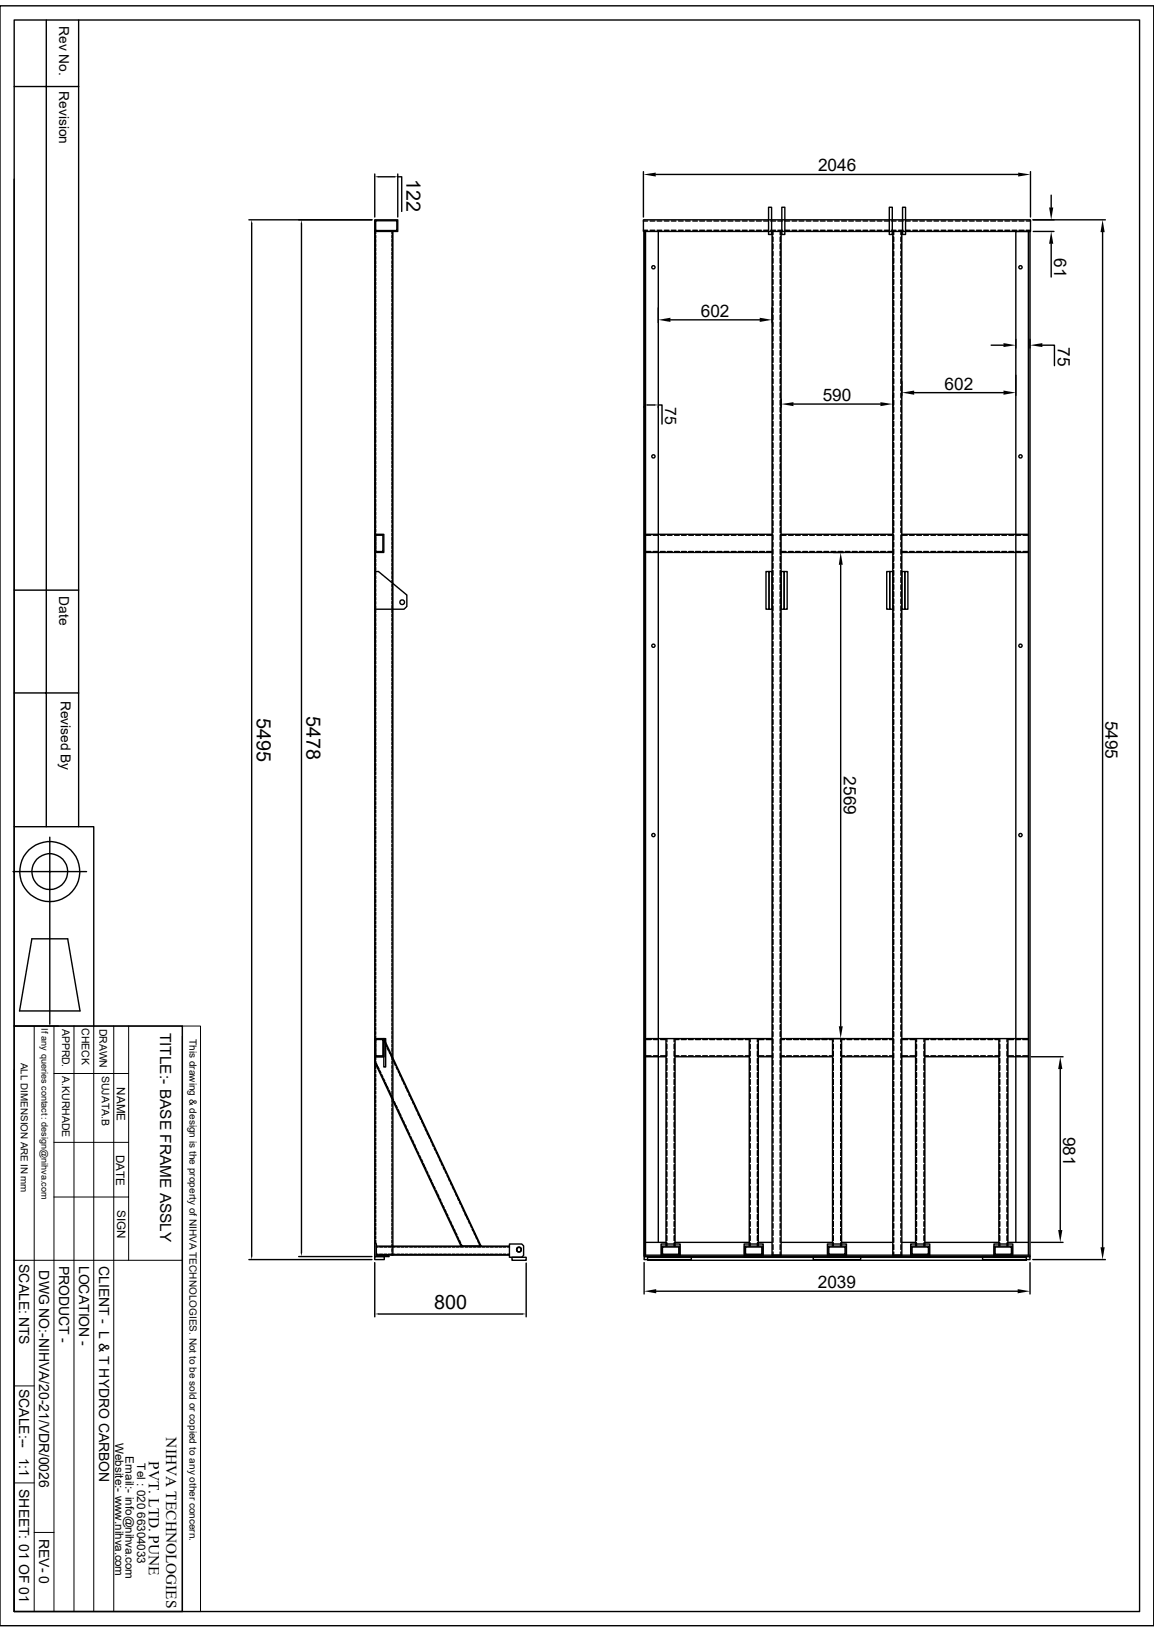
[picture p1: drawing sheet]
<svg xmlns="http://www.w3.org/2000/svg" width="210mm" height="297mm" viewBox="0 0 210 297" stroke-linecap="round" stroke-linejoin="round" font-family="sans-serif">
<g fill="none" stroke="#000" stroke-width=".25">
<path d="M0 1.1h210v294.8h-210zM2.6 3.6h204.8v289.7h-204.8zM2.6 15.7h11.7M8.4 3.6v146.9M14.3 3.6v146.9M2.6 32.6v117.9h14.5v36.2M68.2 31.7v7.8M68.9 32.2h2.8M72.4 32.2h.7v6.3M72.4 31.7v7.8M117.1 31.2v8.3M119.3 31.7h66"/>
<path d="M139.9 37.7h.5v5h-.5zM142.3 37.7h.5v5h-.5zM161.8 37.7h.6v5h-.6zM164.3 37.7h.5v5h-.5zM187.5 31.2v8.3M191.3 35.5v2.3M45.3 40h22.4M45.8 40.7v187.9M54.9 40.7v187.3M68.2 40h4.2v2.1h-4.2zM68.2 42.1v186.6M68.4 40.2h3.8v1.8h-3.8z"/>
<path d="M68.4 42.1v.4M68.4 42.8v.5M68.4 43.6v.5M68.4 44.4v.5M68.4 45.1v.6M68.4 45.9v.5M68.4 46.7v.5M68.4 47.5v.5M68.4 48.3v.5M68.4 49v.5M68.4 49.8v.5M68.4 50.6v.5"/>
<path d="M68.4 51.4v.5M68.4 52.1v.5M68.4 52.9v.5M68.4 53.7v.5M68.4 54.4v.5M68.4 55.2v.6M68.4 56v.5M68.4 56.8v.5M68.4 57.5v.6M68.4 58.3v.5M68.4 59.1v.5M68.4 59.9v.5"/>
<path d="M71.3 42.1v.4M71.3 42.8v.5M71.3 43.6v.5M71.3 44.3v.5M71.3 45.1v.5M71.3 45.9v.5M71.3 46.7v.5M71.3 47.5v.5M71.3 48.2v.5M71.3 49v.5M71.3 49.7v.6M71.3 50.5v.6"/>
<path d="M71.3 51.3v.5M71.3 52.1v.5M71.3 52.9v.5M71.3 53.6v.5M71.3 54.4v.5M71.3 55.2v.5M71.3 56v.5M71.3 56.7v.5M71.3 57.5v.5M71.3 58.3v.5M71.3 59.1v.5M71.3 59.8v.6"/>
<path d="M71.5 42.1v186.3M117.1 40.2h.8M117.1 40h70.4v2.1h-70.4zM117.1 41.9h.8M117.5 42.1v186.3M118.3 41.9h.9M118.3 40.2h.9M119.6 40.2h.8M119.6 41.9h.8M119.8 42.1v184M120.9 41.9h.9M120.9 40.2h.9"/>
<path d="M122 58.2h16.3M122.2 41.9h.8M122.2 40.2h.8M123.5 41.9h.8M123.5 40.2h.8M124.8 41.9h.8M124.8 40.2h.8M126.1 41.9h.8M126.1 40.2h.8M127.3 41.9h.9M127.3 40.2h.9M128.7 41.9h.8"/>
<path d="M128.7 40.2h.8M129.9 41.9h.9M129.9 40.2h.9M131.2 41.9h.9M131.2 40.2h.9M132.5 41.9h.9M132.5 40.2h.9M133.8 41.9h.9M133.8 40.2h.9M135.1 41.9h.9M135.1 40.2h.9M136.4 41.9h.8"/>
<path d="M136.4 40.2h.8M137.7 41.9h.9M137.7 40.2h.9M139 41.9h.8M139 40.2h.8M140.3 41.9h.8M140.3 40.2h.8M140.5 42.1v186.3M140.7 42.1v.6M140.7 43.1v.9M140.7 44.4v.9M140.7 45.7v.9"/>
<path d="M140.7 47v.9M140.7 48.3v.8M140.7 49.6v.9M140.7 50.9v.8M140.7 52.2v.8M140.7 53.5v.8M140.7 54.7v.9M140.7 56v.9M140.7 57.3v.9M140.7 58.6v.9M140.7 59.9v.9M141.6 41.9h.8"/>
<path d="M141.6 40.2h.8M142 42.1v.6M142 43.1v.9M142 44.4v.9M142 45.7v.9M142 47v.9M142 48.3v.8M142 49.6v.9M142 50.9v.8M142 52.2v.8M142 53.5v.8M142 54.7v.9"/>
<path d="M142 56v.9M142 57.3v.9M142 58.6v.9M142 59.9v.9M142.2 42.1v186.3M142.8 41.9h.9M142.8 40.2h.9M144.1 41.9h.9M144.1 40.2h.9M145.4 41.9h.9M145.4 40.2h.9M146.7 41.9h.9"/>
<path d="M146.7 40.2h.9M148 41.9h.9M148 40.2h.9M149.3 41.9h.9M149.3 40.2h.9M150.6 40.2h.9M150.6 41.9h.9M151.9 41.9h.8M151.9 40.2h.8M153.2 41.9h.9M153.2 40.2h.9M154.5 41.9h.8"/>
<path d="M154.5 40.2h.8M155.7 41.9h.9M155.7 40.2h.9M157.1 40.2h.8M157.1 41.9h.8M158.3 41.9h.9M158.3 40.2h.9M159.6 41.9h.9M159.6 40.2h.9M161 41.9h.8M161 40.2h.8M162.2 41.9h.9"/>
<path d="M162.2 40.2h.9M162.5 42.1v186.3M162.6 42.1v.6M162.6 43.1v.9M162.6 44.4v.9M162.6 45.7v.9M162.6 47v.9M162.6 48.3v.8M162.6 49.6v.9M162.6 50.9v.8M162.6 52.2v.8M162.6 53.5v.8"/>
<path d="M162.6 54.7v.9M162.6 56v.9M162.6 57.3v.9M162.6 58.6v.9M162.6 59.9v.9M163.5 41.9h.9M163.5 40.2h.9M164 42.1v.6M164 43.1v.9M164 44.4v.9M164 45.7v.9M164 47v.9"/>
<path d="M164 48.3v.8M164 49.6v.9M164 50.9v.8M164 52.2v.8M164 53.5v.8M164 54.7v.9M164 56v.9M164 57.3v.9M164 58.6v.9M164 59.9v.9M164.1 42.1v186.3M164.8 41.9h.9"/>
<path d="M164.8 40.2h.9M166.1 41.9h.9M166.1 40.2h.9M167.4 41.9h.8M167.4 40.2h.8M168.7 40.2h.8M168.7 41.9h.8M170 41.9h.8M170 40.2h.8M171.3 41.9h.8M171.3 40.2h.8M172.6 41.9h.8"/>
<path d="M172.6 40.2h.8M173.9 41.9h.8M173.9 40.2h.8M175.1 41.9h.9M175.1 40.2h.9M176.4 41.9h.9M176.4 40.2h.9M177.7 41.9h.9M177.7 40.2h.9M179 41.9h.9M179 40.2h.9M180.3 41.9h.9"/>
<path d="M180.3 40.2h.9M181.6 41.9h.9M181.6 40.2h.9M182.9 41.9h.9M182.9 40.2h.9M184.2 41.9h.8M184.2 40.2h.8M185.5 41.9h.9M185.5 40.2h.9M186.8 41.9h.7M186.8 40.2h.7M187.2 42.1v186.3"/>
<path d="M188 40h13.2M188 42.1h3.8M191.3 44.4v6M200.7 42.2v184.8M68.4 60.7v.5M68.4 61.4v.5M68.4 62.2v.5M68.4 63v.5M68.4 63.8v.5M68.4 64.5v.5M68.4 65.3v.5M68.4 66.1v.5"/>
<path d="M68.4 66.8v.6M68.4 67.6v.6M68.4 68.4v.5M68.4 69.2v.5M68.4 69.9v.5M68.4 70.7v.5M68.4 71.5v.5M68.4 72.3v.5M68.4 73v.6M68.4 73.8v.5M68.4 74.6v.5M68.4 75.4v.5"/>
<path d="M68.4 76.2v.5M68.4 76.9v.5M68.4 77.7v.5M68.4 78.5v.5M68.4 79.2v.6M71.3 60.6v.5M71.3 61.4v.5M71.3 62.1v.6M71.3 62.9v.6M71.3 63.7v.5M71.3 64.5v.5M71.3 65.3v.5"/>
<path d="M71.3 66v.5M71.3 66.8v.5M71.3 67.6v.5M71.3 68.4v.5M71.3 69.1v.5M71.3 69.9v.5M71.3 70.7v.5M71.3 71.5v.5M71.3 72.2v.6M71.3 73v.5M71.3 73.8v.5M71.3 74.5v.6"/>
<path d="M71.3 75.4v.5M71.3 76.1v.5M71.3 76.9v.5M71.3 77.6v.6M71.3 78.4v.6M71.3 79.2v.5M71.3 80v.5M117.9 73.7h1.2M119.8 73.7h.7v3.5M140.7 61.2v.9M140.7 62.5v.9M140.7 63.8v.8"/>
<path d="M140.7 65.1v.9M140.7 66.4v.8M140.7 67.7v.8M140.7 69v.8M140.7 70.3v.8M140.7 71.5v.9M140.7 72.9v.8M140.7 74.1v.9M140.7 75.4v.9M140.7 76.7v.9M140.7 78v.9M140.7 79.3v.8"/>
<path d="M142 61.2v.9M142 62.5v.9M142 63.8v.8M142 65.1v.9M142 66.4v.8M142 67.7v.8M142 69v.8M142 70.3v.8M142 71.5v.9M142 72.9v.8M142 74.1v.9M142 75.4v.9"/>
<path d="M142 76.7v.9M142 78v.9M142 79.3v.8M144.4 73.5h15.8M162.6 61.2v.9M162.6 62.5v.9M162.6 63.8v.8M162.6 65.1v.9M162.6 66.4v.8M162.6 67.7v.8M162.6 69v.8M162.6 70.3v.8"/>
<path d="M162.6 71.5v.9M162.6 72.9v.8M162.6 74.1v.9M162.6 75.4v.9M162.6 76.7v.9M162.6 78v.9M162.6 79.3v.8M164 61.2v.9M164 62.5v.9M164 63.8v.8M164 65.1v.9M164 66.4v.8"/>
<path d="M164 67.7v.8M164 69v.8M164 70.3v.8M164 71.5v.9M164 72.9v.8M164 74.1v.9M164 75.4v.9M164 76.7v.9M164 78v.9M164 79.3v.8M166.4 71.5h16.2M180.4 62.8h2.2"/>
<path d="M184.9 68.3v3.7M184.9 61.8v1.5M189.7 62.8h2.2v3.7M68.2 97.2h1.6v3.3h-1.6zM68.4 97.4h1.3v3h-1.3zM68.4 80v.5M68.4 80.8v.5M68.4 81.6v.5M68.4 82.3v.5M68.4 83.1v.6M68.4 83.9v.5M68.4 84.7v.5"/>
<path d="M68.4 85.4v.6M68.4 86.2v.5M68.4 87v.5M68.4 87.8v.5M68.4 88.6v.5M68.4 89.3v.5M68.4 90.1v.5M68.4 90.9v.5M68.4 91.7v.5M68.4 92.4v.5M68.4 93.2v.5M68.4 94v.5"/>
<path d="M68.4 94.7v.6M68.4 95.5v.6M68.4 96.3v.5M68.4 97.1v.5M68.4 97.8v.6M68.4 98.6v.5M68.4 99.4v.5M71.3 80.8v.5M71.3 81.5v.5M71.3 82.3v.5M71.3 83.1v.5M71.3 83.9v.5"/>
<path d="M71.3 84.6v.5M71.3 85.4v.5M71.3 86.2v.5M71.3 87v.5M71.3 87.7v.6M71.3 88.5v.5M71.3 89.3v.5M71.3 90v.6M71.3 90.8v.6M71.3 91.6v.5M71.3 92.4v.5M71.3 93.2v.5"/>
<path d="M71.3 93.9v.5M71.3 94.7v.5M71.3 95.5v.5M71.3 96.3v.5M71.3 97v.5M71.3 97.8v.5M71.3 98.6v.5M71.3 99.4v.5M117.5 97.2h23M117.5 97.4h.9M118.9 97.4h.8M120.2 97.4h.8"/>
<path d="M121.5 97.4h.8M122.8 97.4h.8M124 97.4h.9M125.3 97.4h.9M126.6 97.4h.9M127.9 97.4h.9M129.2 97.4h.8M130.5 97.4h.9M131.8 97.4h.8M133.1 97.4h.8M134.4 97.4h.9M135.7 97.4h.8"/>
<path d="M136.9 97.4h.9M138.3 97.4h.8M139.5 97.4h1M140.7 80.6v.8M140.7 81.9v.8M140.7 83.2v.8M140.7 84.5v.8M140.7 85.8v.8M140.7 87v.9M140.7 88.3v.9M140.7 89.6v.9M140.7 90.9v.9"/>
<path d="M140.7 92.2v.9M140.7 93.5v.9M140.7 94.8v.9M140.7 96.1v.8M140.7 97.4v.9M140.7 98.7v.8M140.7 99.9v.9M142 80.6v.8M142 81.9v.8M142 83.2v.8M142 84.5v.8M142 85.8v.8"/>
<path d="M142 87v.9M142 88.3v.9M142 89.6v.9M142 90.9v.9M142 92.2v.9M142 93.5v.9M142 94.8v.9M142 96.1v.8M142 97.4v.9M142 98.7v.8M142 99.9v.9M142.2 97.2h20.3"/>
<path d="M142.2 97.4h.8M143.5 97.4h.9M144.8 97.4h.8M146.1 97.4h.8M147.4 97.4h.8M148.7 97.4h.8M149.9 97.4h.9M151.3 97.4h.8M152.5 97.4h.9M153.8 97.4h.9M155.1 97.4h.9M156.4 97.4h.9"/>
<path d="M157.7 97.4h.9M159 97.4h.9M160.3 97.4h.9M161.6 97.4h.9M162.6 80.6v.8M162.6 81.9v.8M162.6 83.2v.8M162.6 84.5v.8M162.6 85.8v.8M162.6 87v.9M162.6 88.3v.9M162.6 89.6v.9"/>
<path d="M162.6 90.9v.9M162.6 92.2v.9M162.6 93.5v.9M162.6 94.8v.9M162.6 96.1v.8M162.6 97.4v.9M162.6 98.7v.8M162.6 99.9v.9M164 80.6v.8M164 81.9v.8M164 83.2v.8M164 84.5v.8"/>
<path d="M164 85.8v.8M164 87v.9M164 88.3v.9M164 89.6v.9M164 90.9v.9M164 92.2v.9M164 93.5v.9M164 94.8v.9M164 96.1v.8M164 97.4v.9M164 98.7v.8M164 99.9v.9"/>
<path d="M164.1 97.4h1M164.1 97.2h23.1M165.5 97.4h.9M166.8 97.4h.9M168.1 97.4h.9M169.4 97.4h.9M170.7 97.4h.9M172 97.4h.8M173.3 97.4h.9M174.6 97.4h.8M175.9 97.4h.8M177.2 97.4h.8"/>
<path d="M178.4 97.4h.9M179.7 97.4h.9M181 97.4h.9M182.3 97.4h.9M183.6 97.4h.9M184.9 97.4h.9M186.2 97.4h1M2.6 107.4h11.7M68.2 104h.7l5.1 4.3v2.1l-.5 .5h-5.3zM68.4 100.2v.5M68.4 101v.5M68.4 101.7v.5"/>
<path d="M68.4 102.5v.5M68.4 103.3v.5M68.4 104.1v.5M68.4 104.8v.5M68.4 105.6v.5M68.4 106.4v.5M68.4 107.1v.6M68.4 107.9v.6M68.4 108.7v.5M68.4 109.5v.5M68.4 110.2v.5M68.4 111v.5"/>
<path d="M68.4 111.8v.5M68.4 112.6v.5M68.4 113.3v.6M68.4 114.1v.5M68.4 114.9v.5M68.4 115.7v.5M68.4 116.5v.5M68.4 117.2v.5M68.4 118v.5M68.4 118.8v.5M68.4 119.5v.6M71.3 100.1v.6"/>
<path d="M71.3 100.9v.5M71.3 101.7v.5M71.3 102.4v.6M71.3 103.3v.5M71.3 104v.5M71.3 104.8v.5M71.3 105.6v.5M71.3 106.3v.5M71.3 107.1v.5M71.3 107.9v.5M71.3 108.7v.5M71.3 109.4v.5"/>
<path d="M71.3 110.2v.5M71.3 111v.5M71.3 111.8v.5M71.3 112.5v.5M71.3 113.3v.5M71.3 114.1v.5M71.3 114.9v.5M71.3 115.7v.5M71.3 116.4v.5M71.3 117.2v.5M71.3 117.9v.6M71.3 118.7v.6"/>
<path d="M71.3 119.5v.5M117.5 100.5h23M117.5 100.4h.9M118.9 100.4h.8M120.2 100.4h.8M121.5 100.4h.8M122.8 100.4h.8M124 100.4h.9M125.3 100.4h.9M126.6 100.4h.9M127.9 100.4h.9M129.2 100.4h.8"/>
<path d="M130.5 100.4h.9M131.8 100.4h.8M133.1 100.4h.8M134.4 100.4h.9M135.7 100.4h.8M136.9 100.4h.9M138.3 100.4h.8M139.4 104h.6v6.9h-.6zM139.5 100.4h1M140 104h.5v6.9h-.5zM140.7 101.3v.8M140.7 102.5v.9"/>
<path d="M140.7 103.8v.9M140.7 105.1v.9M140.7 106.4v.9M140.7 107.7v.9M140.7 109v.9M140.7 110.3v.9M140.7 111.6v.8M140.7 112.9v.8M140.7 114.2v.8M140.7 115.4v.9M140.7 116.8v.8M140.7 118v.9"/>
<path d="M140.7 119.3v.9M142 101.3v.8M142 102.5v.9M142 103.8v.9M142 105.1v.9M142 106.4v.9M142 107.7v.9M142 109v.9M142 110.3v.9M142 111.6v.8M142 112.9v.8M142 114.2v.8"/>
<path d="M142 115.4v.9M142 116.8v.8M142 118v.9M142 119.3v.9M142.2 100.5h20.3M142.2 104h.5v6.9h-.5zM142.2 100.4h.8M142.7 104h.6v6.9h-.6zM143.5 100.4h.9M144.8 100.4h.8M146.1 100.4h.8M147.4 100.4h.8"/>
<path d="M148.7 100.4h.8M149.9 100.4h.9M151.3 100.4h.8M152.5 100.4h.9M153 102.8v84M153.8 100.4h.9M155.1 100.4h.9M156.4 100.4h.9M157.7 100.4h.9M159 100.4h.9M160.3 100.4h.9M161.4 104h.5v6.9h-.5z"/>
<path d="M161.6 100.4h.9M161.9 104h.6v6.9h-.6zM162.6 101.3v.8M162.6 102.5v.9M162.6 103.8v.9M162.6 105.1v.9M162.6 106.4v.9M162.6 107.7v.9M162.6 109v.9M162.6 110.3v.9M162.6 111.6v.8M162.6 112.9v.8"/>
<path d="M162.6 114.2v.8M162.6 115.4v.9M162.6 116.8v.8M162.6 118v.9M162.6 119.3v.9M164 101.3v.8M164 102.5v.9M164 103.8v.9M164 105.1v.9M164 106.4v.9M164 107.7v.9M164 109v.9"/>
<path d="M164 110.3v.9M164 111.6v.8M164 112.9v.8M164 114.2v.8M164 115.4v.9M164 116.8v.8M164 118v.9M164 119.3v.9M164.1 100.4h1M164.1 104h.6v6.9h-.6zM164.1 100.5h23.1M164.7 104h.5v6.9h-.5z"/>
<path d="M165.5 100.4h.9M166.8 100.4h.9M168.1 100.4h.9M169.4 100.4h.9M170.7 100.4h.9M172 100.4h.8M173.3 100.4h.9M174.6 100.4h.8M175.9 100.4h.8M177.2 100.4h.8M178.4 100.4h.9M179.7 100.4h.9"/>
<path d="M181 100.4h.9M182.3 100.4h.9M183.6 100.4h.9M184.9 100.4h.9M186.2 100.4h1M2.6 126.1h11.7M68.4 120.3v.5M68.4 121.1v.5M68.4 121.9v.5M68.4 122.6v.5M68.4 123.4v.6M68.4 124.2v.5"/>
<path d="M68.4 125v.5M68.4 125.7v.6M68.4 126.5v.5M68.4 127.3v.5M68.4 128.1v.5M68.4 128.9v.5M68.4 129.6v.5M68.4 130.4v.5M68.4 131.2v.5M68.4 132v.5M68.4 132.7v.5M68.4 133.5v.5"/>
<path d="M68.4 134.3v.5M68.4 135v.6M68.4 135.8v.6M68.4 136.6v.5M68.4 137.4v.5M68.4 138.1v.5M68.4 138.9v.5M68.4 139.7v.5M71.3 120.3v.5M71.3 121.1v.5M71.3 121.8v.5M71.3 122.6v.5"/>
<path d="M71.3 123.4v.5M71.3 124.2v.5M71.3 124.9v.5M71.3 125.7v.5M71.3 126.5v.5M71.3 127.3v.5M71.3 128v.6M71.3 128.8v.5M71.3 129.6v.5M71.3 130.3v.6M71.3 131.1v.6M71.3 131.9v.5"/>
<path d="M71.3 132.7v.5M71.3 133.5v.5M71.3 134.2v.5M71.3 135v.5M71.3 135.8v.5M71.3 136.6v.5M71.3 137.3v.5M71.3 138.1v.5M71.3 138.9v.5M71.3 139.7v.5M140.7 120.6v.9M140.7 121.9v.9"/>
<path d="M140.7 123.2v.9M140.7 124.5v.8M140.7 125.8v.9M140.7 127.1v.8M140.7 128.4v.8M140.7 129.7v.8M140.7 131v.8M140.7 132.2v.9M140.7 133.6v.8M140.7 134.8v.9M140.7 136.1v.9M140.7 137.4v.9"/>
<path d="M140.7 138.7v.9M140.7 140v.9M142 120.6v.9M142 121.9v.9M142 123.2v.9M142 124.5v.8M142 125.8v.9M142 127.1v.8M142 128.4v.8M142 129.7v.8M142 131v.8M142 132.2v.9"/>
<path d="M142 133.6v.8M142 134.8v.9M142 136.1v.9M142 137.4v.9M142 138.7v.9M142 140v.9M162.6 120.6v.9M162.6 121.9v.9M162.6 123.2v.9M162.6 124.5v.8M162.6 125.8v.9M162.6 127.1v.8"/>
<path d="M162.6 128.4v.8M162.6 129.7v.8M162.6 131v.8M162.6 132.2v.9M162.6 133.6v.8M162.6 134.8v.9M162.6 136.1v.9M162.6 137.4v.9M162.6 138.7v.9M162.6 140v.9M164 120.6v.9M164 121.9v.9"/>
<path d="M164 123.2v.9M164 124.5v.8M164 125.8v.9M164 127.1v.8M164 128.4v.8M164 129.7v.8M164 131v.8M164 132.2v.9M164 133.6v.8M164 134.8v.9M164 136.1v.9M164 137.4v.9"/>
<path d="M164 138.7v.9M164 140v.9M2.4 158.6h13.3M2.6 150.5v36.2M9.1 152.4v34M68.4 140.5v.5M68.4 141.3v.5M68.4 142v.5M68.4 142.8v.5M68.4 143.6v.5M68.4 144.4v.5M68.4 145.1v.5"/>
<path d="M68.4 145.9v.5M68.4 146.7v.5M68.4 147.4v.6M68.4 148.2v.5M68.4 149v.5M68.4 149.8v.5M68.4 150.5v.5M68.4 151.3v.5M68.4 152.1v.5M68.4 152.9v.5M68.4 153.6v.6M68.4 154.4v.5"/>
<path d="M68.4 155.2v.5M68.4 156v.5M68.4 156.8v.5M68.4 157.5v.5M68.4 158.3v.5M68.4 159.1v.5M68.4 159.9v.5M71.3 140.4v.6M71.3 141.2v.5M71.3 142v.5M71.3 142.7v.6M71.3 143.6v.5"/>
<path d="M71.3 144.3v.5M71.3 145.1v.5M71.3 145.8v.6M71.3 146.6v.6M71.3 147.4v.5M71.3 148.2v.5M71.3 149v.5M71.3 149.7v.5M71.3 150.5v.5M71.3 151.3v.5M71.3 152.1v.5M71.3 152.8v.5"/>
<path d="M71.3 153.6v.5M71.3 154.4v.5M71.3 155.2v.5M71.3 155.9v.6M71.3 156.7v.5M71.3 157.5v.5M71.3 158.2v.6M71.3 159v.6M71.3 159.8v.5M140.7 141.3v.9M140.7 142.6v.9M140.7 143.9v.8"/>
<path d="M140.7 145.2v.9M140.7 146.5v.8M140.7 147.7v.9M140.7 149.1v.8M140.7 150.3v.9M140.7 151.6v.9M140.7 152.9v.9M140.7 154.2v.9M140.7 155.5v.9M140.7 156.8v.8M140.7 158.1v.9M140.7 159.4v.8"/>
<path d="M142 141.3v.9M142 142.6v.9M142 143.9v.8M142 145.2v.9M142 146.5v.8M142 147.7v.9M142 149.1v.8M142 150.3v.9M142 151.6v.9M142 152.9v.9M142 154.2v.9M142 155.5v.9"/>
<path d="M142 156.8v.8M142 158.1v.9M142 159.4v.8M162.6 141.3v.9M162.6 142.6v.9M162.6 143.9v.8M162.6 145.2v.9M162.6 146.5v.8M162.6 147.7v.9M162.6 149.1v.8M162.6 150.3v.9M162.6 151.6v.9"/>
<path d="M162.6 152.9v.9M162.6 154.2v.9M162.6 155.5v.9M162.6 156.8v.8M162.6 158.1v.9M162.6 159.4v.8M164 141.3v.9M164 142.6v.9M164 143.9v.8M164 145.2v.9M164 146.5v.8M164 147.7v.9"/>
<path d="M164 149.1v.8M164 150.3v.9M164 151.6v.9M164 152.9v.9M164 154.2v.9M164 155.5v.9M164 156.8v.8M164 158.1v.9M164 159.4v.8M5.8 170.9h6.5l2.3 13.1h-11zM68.4 160.6v.5M68.4 161.4v.5"/>
<path d="M68.4 162.2v.5M68.4 162.9v.5M68.4 163.7v.6M68.4 164.5v.5M68.4 165.3v.5M68.4 166v.6M68.4 166.8v.5M68.4 167.6v.5M68.4 168.4v.5M68.4 169.2v.5M68.4 169.9v.5M68.4 170.7v.5"/>
<path d="M68.4 171.5v.5M68.4 172.3v.5M68.4 173v.5M68.4 173.8v.5M68.4 174.6v.5M68.4 175.3v.6M68.4 176.1v.6M68.4 176.9v.5M68.4 177.7v.5M68.4 178.4v.5M68.4 179.2v.5M71.3 160.6v.5"/>
<path d="M71.3 161.4v.5M71.3 162.1v.5M71.3 162.9v.5M71.3 163.7v.5M71.3 164.5v.5M71.3 165.2v.5M71.3 166v.5M71.3 166.8v.5M71.3 167.6v.5M71.3 168.3v.6M71.3 169.1v.5M71.3 169.9v.5"/>
<path d="M71.3 170.6v.6M71.3 171.4v.6M71.3 172.2v.5M71.3 173v.5M71.3 173.8v.5M71.3 174.5v.5M71.3 175.3v.5M71.3 176.1v.5M71.3 176.9v.5M71.3 177.6v.5M71.3 178.4v.5M71.3 179.2v.5"/>
<path d="M71.3 180v.5M140.7 160.7v.8M140.7 162v.8M140.7 163.2v.9M140.7 164.5v.9M140.7 165.8v.9M140.7 167.1v.9M140.7 168.4v.9M140.7 169.7v.9M140.7 171v.9M140.7 172.3v.8M140.7 173.6v.9"/>
<path d="M140.7 174.9v.8M140.7 176.1v.9M140.7 177.5v.8M140.7 178.8v.8M142 160.7v.8M142 162v.8M142 163.2v.9M142 164.5v.9M142 165.8v.9M142 167.1v.9M142 168.4v.9M142 169.7v.9"/>
<path d="M142 171v.9M142 172.3v.8M142 173.6v.9M142 174.9v.8M142 176.1v.9M142 177.5v.8M142 178.8v.8M162.6 160.7v.8M162.6 162v.8M162.6 163.2v.9M162.6 164.5v.9M162.6 165.8v.9"/>
<path d="M162.6 167.1v.9M162.6 168.4v.9M162.6 169.7v.9M162.6 171v.9M162.6 172.3v.8M162.6 173.6v.9M162.6 174.9v.8M162.6 176.1v.9M162.6 177.5v.8M162.6 178.8v.8M164 160.7v.8M164 162v.8"/>
<path d="M164 163.2v.9M164 164.5v.9M164 165.8v.9M164 167.1v.9M164 168.4v.9M164 169.7v.9M164 171v.9M164 172.3v.8M164 173.6v.9M164 174.9v.8M164 176.1v.9M164 177.5v.8"/>
<path d="M164 178.8v.8M2.6 186.7h30.6v106.6h-30.6zM2.6 194.8v98.5M68.2 192.9l.2 .3M68.2 189h1.6v3.3h-1.6zM68.4 180v.5M68.4 180.8v.5M68.4 181.5v.6M68.4 182.3v.5M68.4 183.1v.5M68.4 183.9v.5M68.4 184.7v.5"/>
<path d="M68.4 185.4v.5M68.4 186.2v.5M68.4 187v.5M68.4 187.7v.6M68.4 188.5v.5M68.4 189.3v.5M68.4 190.1v.5M68.4 190.8v.5M68.4 191.6v.6M68.4 192.4v.5M68.4 193.2v.5M68.4 193.9v.6"/>
<path d="M68.4 194.7v.5M68.4 195.5v.5M68.4 196.3v.5M68.4 197.1v.5M68.4 197.8v.5M68.4 198.6v.5M68.4 199.4v.5M68.4 189.2h1.3v3h-1.3zM68.5 193.5l.2 .4M68.8 194.1l.2 .5M69.1 194.9l.2 .4M69.5 195.6l.2 .4"/>
<path d="M69.8 196.3l.2 .4M69.8 189h.4v5.2h-.4zM69.9 189.4l.1 .3M70.1 189.9l.2 .5M70.1 197l.2 .4M70.4 190.7l.3 .4M70.4 197.7l.3 .4M70.8 191.3l.2 .5M70.8 198.4l.2 .4M71.1 199.1l.2 .5M71.1 192.1l.2 .4M71.3 180.7v.6"/>
<path d="M71.3 181.5v.5M71.3 182.3v.5M71.3 183v.6M71.3 183.9v.5M71.3 184.6v.5M71.3 185.4v.5M71.3 186.1v.6M71.3 186.9v.6M71.3 187.7v.5M71.3 188.5v.5M71.3 189.3v.5M71.3 190v.5"/>
<path d="M71.3 190.8v.5M71.3 191.6v.5M71.3 192.4v.5M71.3 193.1v.5M71.3 193.9v.5M71.3 194.7v.5M71.3 195.5v.5M71.3 196.2v.6M71.3 197v.5M71.3 197.8v.5M71.3 198.5v.6M71.3 199.3v.6"/>
<path d="M71.4 192.8l.2 .5M71.4 199.8l.2 .4M71.8 193.5l.2 .4M72.1 194.2l.2 .4M72.4 194.9l.2 .4M72.7 195.6l.3 .4M73.1 196.3l.2 .5M73.4 197l.2 .4M73.7 197.7l.3 .5M74 198.4l.3 .4M74.4 199.1l.2 .5M74.7 199.8l.2 .4"/>
<path d="M117.5 189h23M117.5 189.2h1M117.5 192.3h3.7M117.5 192.2h1M118.9 192.2h.9M118.9 189.2h.9M120.2 192.2h1M120.2 189.2h1M121.2 189v37.8M121.4 190v.9M121.4 191.3v.9M121.4 192.6v.9"/>
<path d="M121.4 193.9v.9M121.4 195.2v.8M121.4 196.5v.9M121.4 197.8v.8M121.4 199.1v.8M121.4 189v.6M122.7 190v.9M122.7 191.3v.9M122.7 192.6v.9M122.7 193.9v.9M122.7 195.2v.8M122.7 196.5v.9"/>
<path d="M122.7 197.8v.8M122.7 199.1v.8M122.7 189v.6M122.9 192.2h.7M122.9 189.2h.7M122.9 189v37.8M122.9 192.3h13.5M124 192.2h.9M124 189.2h.9M125.3 192.2h.9M125.3 189.2h.9M126.6 192.2h.9"/>
<path d="M126.6 189.2h.9M127.9 192.2h.8M127.9 189.2h.8M129.2 192.2h.8M129.2 189.2h.8M130.5 192.2h.8M130.5 189.2h.8M131.7 192.2h.9M131.7 189.2h.9M133.1 192.2h.8M133.1 189.2h.8M134.3 192.2h.9"/>
<path d="M134.3 189.2h.9M135.6 192.2h.8M135.6 189.2h.8M136.4 189v37.8M136.5 190v.9M136.5 191.3v.9M136.5 192.6v.9M136.5 193.9v.9M136.5 195.2v.8M136.5 196.5v.9M136.5 197.8v.8M136.5 199.1v.8"/>
<path d="M136.5 189v.6M137.8 190v.9M137.8 191.3v.9M137.8 192.6v.9M137.8 193.9v.9M137.8 195.2v.8M137.8 196.5v.9M137.8 197.8v.8M137.8 199.1v.8M137.8 189v.6M138 192.2h1M138 189.2h1"/>
<path d="M138 189v37.8M138 192.3h2.5M139.4 192.2h1.1M139.4 189.2h1.1M140.7 180v.9M140.7 181.4v.8M140.7 182.6v.9M140.7 183.9v.9M140.7 185.2v.9M140.7 186.5v.9M140.7 187.8v.8M140.7 189.1v.8"/>
<path d="M140.7 190.4v.8M140.7 191.7v.8M140.7 193v.8M140.7 194.3v.8M140.7 195.5v.9M140.7 196.9v.8M140.7 198.1v.9M140.7 199.4v.9M142 180v.9M142 181.4v.8M142 182.6v.9M142 183.9v.9"/>
<path d="M142 185.2v.9M142 186.5v.9M142 187.8v.8M142 189.1v.8M142 190.4v.8M142 191.7v.8M142 193v.8M142 194.3v.8M142 195.5v.9M142 196.9v.8M142 198.1v.9M142 199.4v.9"/>
<path d="M142.2 192.3h9.3M142.2 192.2h.5M142.2 189h20.3M142.2 189.2h.5M143.2 192.2h.8M143.2 189.2h.8M144.4 192.2h.9M144.4 189.2h.9M145.8 192.2h.8M145.8 189.2h.8M147 192.2h.9M147 189.2h.9"/>
<path d="M148.3 192.2h.9M148.3 189.2h.9M149.6 192.2h.9M149.6 189.2h.9M150.9 192.2h.6M150.9 189.2h.6M151.5 189v37.8M151.6 189v.6M151.6 190v.9M151.6 191.3v.9M151.6 192.6v.9M151.6 193.9v.9"/>
<path d="M151.6 195.2v.8M151.6 196.5v.9M151.6 197.8v.8M151.6 199.1v.8M153 189v.6M153 190v.9M153 191.3v.9M153 192.6v.9M153 193.9v.9M153 195.2v.8M153 196.5v.9M153 197.8v.8"/>
<path d="M153 199.1v.8M153.2 192.2h.5M153.2 189.2h.5M153.2 189v37.8M153.2 192.3h9.3M154.1 192.2h.9M154.1 189.2h.9M155.4 192.2h.9M155.4 189.2h.9M156.7 192.2h.9M156.7 189.2h.9M158 192.2h.9"/>
<path d="M158 189.2h.9M159.3 192.2h.9M159.3 189.2h.9M160.6 192.2h.9M160.6 189.2h.9M161.9 192.2h.6M161.9 189.2h.6M162.6 180v.9M162.6 181.4v.8M162.6 182.6v.9M162.6 183.9v.9M162.6 185.2v.9"/>
<path d="M162.6 186.5v.9M162.6 187.8v.8M162.6 189.1v.8M162.6 190.4v.8M162.6 191.7v.8M162.6 193v.8M162.6 194.3v.8M162.6 195.5v.9M162.6 196.9v.8M162.6 198.1v.9M162.6 199.4v.9M164 180v.9"/>
<path d="M164 181.4v.8M164 182.6v.9M164 183.9v.9M164 185.2v.9M164 186.5v.9M164 187.8v.8M164 189.1v.8M164 190.4v.8M164 191.7v.8M164 193v.8M164 194.3v.8M164 195.5v.9"/>
<path d="M164 196.9v.8M164 198.1v.9M164 199.4v.9M164.1 192.3h2.5M164.1 192.2h1.1M164.1 189h23.1M164.1 189.2h1.1M165.6 192.2h1M165.6 189.2h1M166.6 189v37.8M166.8 190v.9M166.8 191.3v.9"/>
<path d="M166.8 192.6v.9M166.8 193.9v.9M166.8 195.2v.8M166.8 196.5v.9M166.8 197.8v.8M166.8 199.1v.8M166.8 189v.6M168.1 190v.9M168.1 191.3v.9M168.1 192.6v.9M168.1 193.9v.9M168.1 195.2v.8"/>
<path d="M168.1 196.5v.9M168.1 197.8v.8M168.1 199.1v.8M168.1 189v.6M168.3 192.3h13.5M168.3 192.2h.7M168.3 189.2h.7M168.3 189v37.8M169.4 192.2h.9M169.4 189.2h.9M170.7 192.2h.9M170.7 189.2h.9"/>
<path d="M172 192.2h.9M172 189.2h.9M173.3 192.2h.9M173.3 189.2h.9M174.6 192.2h.9M174.6 189.2h.9M175.9 192.2h.8M175.9 189.2h.8M177.2 192.2h.9M177.2 189.2h.9M178.5 192.2h.8M178.5 189.2h.8"/>
<path d="M179.8 192.2h.8M179.8 189.2h.8M181.1 192.2h.7M181.1 189.2h.7M181.8 189v37.8M181.9 190v.9M181.9 191.3v.9M181.9 192.6v.9M181.9 193.9v.9M181.9 195.2v.8M181.9 196.5v.9M181.9 197.8v.8"/>
<path d="M181.9 199.1v.8M181.9 189v.6M183.3 189v.6M183.3 190v.9M183.3 191.3v.9M183.3 192.6v.9M183.3 193.9v.9M183.3 195.2v.8M183.3 196.5v.9M183.3 197.8v.8M183.3 199.1v.8M183.4 192.3h3.8"/>
<path d="M183.4 192.2h1M183.4 189.2h1M183.4 189v37.8M184.9 192.2h.8M184.9 189.2h.8M186.1 192.2h1.1M186.1 189.2h1.1M187.7 192.3h5.8M193 194.6v29.3M68.4 200.2v.5M68.4 200.9v.5M68.4 201.7v.5"/>
<path d="M68.4 202.5v.5M68.4 203.2v.6M68.4 204v.6M68.4 204.8v.5M68.4 205.6v.5M68.4 206.3v.5M68.4 207.1v.5M68.4 207.9v.5M68.4 208.7v.5M68.4 209.5v.5M68.4 210.2v.5M68.4 211v.5"/>
<path d="M68.4 211.8v.5M68.4 212.6v.5M68.4 213.3v.5M68.4 214.1v.5M68.4 214.9v.5M68.4 215.6v.6M68.4 216.4v.5M68.4 217.2v.5M68.4 218v.5M68.4 218.7v.5M68.4 219.5v.5M71.3 200.1v.5"/>
<path d="M71.3 200.9v.5M71.3 201.7v.5M71.3 202.4v.5M71.3 203.2v.5M71.3 204v.5M71.3 204.8v.5M71.3 205.5v.5M71.3 206.3v.5M71.3 207.1v.5M71.3 207.9v.5M71.3 208.6v.6M71.3 209.4v.5"/>
<path d="M71.3 210.2v.5M71.3 210.9v.6M71.3 211.8v.5M71.3 212.5v.5M71.3 213.3v.5M71.3 214.1v.5M71.3 214.8v.5M71.3 215.6v.5M71.3 216.4v.5M71.3 217.2v.5M71.3 217.9v.5M71.3 218.7v.5"/>
<path d="M71.3 219.5v.5M71.8 200.5l.2 .5M72.1 201.2l.2 .4M72.4 201.9l.2 .5M72.7 202.6l.3 .4M73.1 203.3l.2 .5M73.4 204l.2 .5M73.7 204.7l.3 .4M74 205.4l.3 .5M74.4 206.1l.2 .4M74.7 206.8l.2 .5M75.1 200.5l.2 .5"/>
<path d="M75.1 207.5l.2 .4M75.4 201.2l.2 .5M75.4 208.2l.2 .5M75.7 201.9l.2 .5M75.7 208.9l.2 .5M76 202.6l.2 .5M76 209.6l.2 .5M76.4 203.3l.2 .5M76.4 210.3l.2 .5M76.7 204l.2 .5M76.7 211l.2 .5M77 204.7l.3 .4"/>
<path d="M77 211.7l.3 .5M77.3 205.4l.3 .5M77.3 212.4l.3 .5M77.7 206.1l.2 .5M77.7 213.1l.2 .5M78 206.8l.2 .5M78 213.8l.2 .5M78.3 214.5l.3 .5M78.4 207.5l.2 .5M78.7 208.2l.2 .5M78.7 215.2l.2 .5M79 208.9l.2 .5"/>
<path d="M79 215.9l.2 .5M79.3 209.6l.2 .5M79.3 216.6l.2 .5M79.7 210.3l.2 .5M79.7 217.3l.2 .5M80 211l.2 .5M80 218l.2 .5M80.3 211.7l.2 .5M80.3 218.7l.2 .5M80.6 212.4l.3 .5M80.6 219.4l.3 .5M81 213.1l.2 .5"/>
<path d="M81.3 213.8l.2 .5M81.6 214.5l.2 .5M82 215.2l.2 .5M82.3 215.9l.2 .5M82.6 216.6l.2 .5M82.9 217.3l.3 .5M83.3 218l.2 .5M83.6 218.7l.2 .5M83.9 219.4l.3 .5M121.4 200.4v.8M121.4 201.6v.9M121.4 202.9v.9"/>
<path d="M121.4 204.2v.9M121.4 205.5v.9M121.4 206.8v.9M121.4 208.1v.9M121.4 209.4v.9M121.4 210.7v.8M121.4 212v.9M121.4 213.3v.8M121.4 214.6v.8M121.4 215.9v.8M121.4 217.2v.8M121.4 218.4v.9"/>
<path d="M121.4 219.8v.8M122.7 200.4v.8M122.7 201.6v.9M122.7 202.9v.9M122.7 204.2v.9M122.7 205.5v.9M122.7 206.8v.9M122.7 208.1v.9M122.7 209.4v.9M122.7 210.7v.8M122.7 212v.9M122.7 213.3v.8"/>
<path d="M122.7 214.6v.8M122.7 215.9v.8M122.7 217.2v.8M122.7 218.4v.9M122.7 219.8v.8M136.5 200.4v.8M136.5 201.6v.9M136.5 202.9v.9M136.5 204.2v.9M136.5 205.5v.9M136.5 206.8v.9M136.5 208.1v.9"/>
<path d="M136.5 209.4v.9M136.5 210.7v.8M136.5 212v.9M136.5 213.3v.8M136.5 214.6v.8M136.5 215.9v.8M136.5 217.2v.8M136.5 218.4v.9M136.5 219.8v.8M137.8 200.4v.8M137.8 201.6v.9M137.8 202.9v.9"/>
<path d="M137.8 204.2v.9M137.8 205.5v.9M137.8 206.8v.9M137.8 208.1v.9M137.8 209.4v.9M137.8 210.7v.8M137.8 212v.9M137.8 213.3v.8M137.8 214.6v.8M137.8 215.9v.8M137.8 217.2v.8M137.8 218.4v.9"/>
<path d="M137.8 219.8v.8M140.7 200.7v.9M140.7 202v.9M140.7 203.3v.9M140.7 204.6v.8M140.7 205.9v.9M140.7 207.2v.8M140.7 208.4v.9M140.7 209.8v.8M140.7 211v.9M140.7 212.3v.9M140.7 213.6v.9"/>
<path d="M140.7 214.9v.9M140.7 216.2v.9M140.7 217.5v.9M140.7 218.8v.9M142 205.9v.9M142 207.2v.8M142 208.4v.9M142 209.8v.8M142 211v.9M142 212.3v.9M142 213.6v.9M142 214.9v.9"/>
<path d="M142 216.2v.9M142 217.5v.9M142 218.8v.9M142 200.7v.9M142 202v.9M142 203.3v.9M142 204.6v.8M151.6 200.4v.8M151.6 201.6v.9M151.6 202.9v.9M151.6 204.2v.9M151.6 205.5v.9"/>
<path d="M151.6 206.8v.9M151.6 208.1v.9M151.6 209.4v.9M151.6 210.7v.8M151.6 212v.9M151.6 213.3v.8M151.6 214.6v.8M151.6 215.9v.8M151.6 217.2v.8M151.6 218.4v.9M151.6 219.8v.8M153 200.4v.8"/>
<path d="M153 201.6v.9M153 202.9v.9M153 204.2v.9M153 205.5v.9M153 206.8v.9M153 208.1v.9M153 209.4v.9M153 210.7v.8M153 212v.9M153 213.3v.8M153 214.6v.8M153 215.9v.8"/>
<path d="M153 217.2v.8M153 218.4v.9M153 219.8v.8M162.6 205.9v.9M162.6 207.2v.8M162.6 208.4v.9M162.6 209.8v.8M162.6 211v.9M162.6 212.3v.9M162.6 213.6v.9M162.6 214.9v.9M162.6 216.2v.9"/>
<path d="M162.6 217.5v.9M162.6 218.8v.9M162.6 200.7v.9M162.6 202v.9M162.6 203.3v.9M162.6 204.6v.8M164 200.7v.9M164 202v.9M164 203.3v.9M164 204.6v.8M164 205.9v.9M164 207.2v.8"/>
<path d="M164 208.4v.9M164 209.8v.8M164 211v.9M164 212.3v.9M164 213.6v.9M164 214.9v.9M164 216.2v.9M164 217.5v.9M164 218.8v.9M166.8 200.4v.8M166.8 201.6v.9M166.8 202.9v.9"/>
<path d="M166.8 204.2v.9M166.8 205.5v.9M166.8 206.8v.9M166.8 208.1v.9M166.8 209.4v.9M166.8 210.7v.8M166.8 212v.9M166.8 213.3v.8M166.8 214.6v.8M166.8 215.9v.8M166.8 217.2v.8M166.8 218.4v.9"/>
<path d="M166.8 219.8v.8M168.1 200.4v.8M168.1 201.6v.9M168.1 202.9v.9M168.1 204.2v.9M168.1 205.5v.9M168.1 206.8v.9M168.1 208.1v.9M168.1 209.4v.9M168.1 210.7v.8M168.1 212v.9M168.1 213.3v.8"/>
<path d="M168.1 214.6v.8M168.1 215.9v.8M168.1 217.2v.8M168.1 218.4v.9M168.1 219.8v.8M181.9 200.4v.8M181.9 201.6v.9M181.9 202.9v.9M181.9 204.2v.9M181.9 205.5v.9M181.9 206.8v.9M181.9 208.1v.9"/>
<path d="M181.9 209.4v.9M181.9 210.7v.8M181.9 212v.9M181.9 213.3v.8M181.9 214.6v.8M181.9 215.9v.8M181.9 217.2v.8M181.9 218.4v.9M181.9 219.8v.8M183.3 200.4v.8M183.3 201.6v.9M183.3 202.9v.9"/>
<path d="M183.3 204.2v.9M183.3 205.5v.9M183.3 206.8v.9M183.3 208.1v.9M183.3 209.4v.9M183.3 210.7v.8M183.3 212v.9M183.3 213.3v.8M183.3 214.6v.8M183.3 215.9v.8M183.3 217.2v.8M183.3 218.4v.9"/>
<path d="M183.3 219.8v.8M45.3 229.2h22.4M54.4 228.7h13.3M68.2 228.7h1.7v.5h-1.7zM68.2 226.1v2.6h2.6l-.3-.3h-2v-2l-.3-.3M68.2 229.8v9.8M68.4 220.3v.5M68.4 221.1v.5M68.4 221.8v.6M68.4 222.6v.5M68.4 223.4v.5M68.4 224.2v.5"/>
<path d="M68.4 225v.5M68.4 225.7v.5M68.5 228.4h24.2M68.5 226.8h24.2M68.5 228.3h.3M68.5 226.9h.3M68.9 239.1h26.2M69.1 228.3h.5M69.1 226.9h.5M69.9 228.3h.5M69.9 226.9h.5M70.7 228.3h.5"/>
<path d="M70.7 226.9h.5M71.3 228v.4M71.3 220.3v.5M71.3 221v.5M71.3 221.8v.5M71.3 222.6v.5M71.3 223.4v.5M71.3 224.1v.6M71.3 224.9v.5M71.3 225.7v.5M71.3 226.4v.6M71.3 227.2v.6"/>
<path d="M71.4 228.3h.5M71.4 226.9h.5M72.2 228.3h.5M72.2 226.9h.5M73 228.3h.5M73 226.9h.5M73.7 228.3h.6M73.7 226.9h.6M74.5 228.3h.6M74.5 226.9h.6M75.3 228.3h.5M75.3 226.9h.5"/>
<path d="M76.1 228.3h.5M76.1 226.9h.5M76.8 228.3h.6M76.8 226.9h.6M77.6 228.3h.5M77.6 226.9h.5M78.4 228.3h.5M78.4 226.9h.5M79.2 228.3h.5M79.2 226.9h.5M80 228.3h.5M80 226.9h.5"/>
<path d="M80.7 228.3h.5M80.7 226.9h.5M81 220.1l.2 .5M81.3 220.8l.2 .5M81.5 228.3h.5M81.5 226.9h.5M81.6 221.5l.2 .5M82 222.2l.2 .5M82.3 228.3h.5M82.3 226.9h.5M82.3 222.9l.2 .5M82.6 223.6l.2 .5"/>
<path d="M82.9 224.3l.3 .5M83.1 228.3h.5M83.1 226.9h.5M83.3 225l.2 .5M83.6 225.7l.2 .5M83.8 228.3h.5M83.8 226.9h.5M83.9 226.8l-15.7-33.5v-1h1.6v-3.3l17.7 37.8M83.9 226.4l.2 .4M84.2 220.1l.3 .5M84.6 220.9l.2 .4M84.6 228.3h.5"/>
<path d="M84.6 226.9h.5M84.9 221.5l.2 .5M85.3 222.2l.2 .5M85.4 228.3h.5M85.4 226.9h.5M85.6 222.9l.2 .5M85.9 223.6l.2 .5M86.1 228.3h.6M86.1 226.9h.6M86.2 224.3l.2 .5M86.6 225l.2 .5M86.9 228.3h.6"/>
<path d="M86.9 226.9h.6M86.9 225.8l.2 .4M87.2 226.4l.2 .4M87.7 228.3h.5M87.7 226.9h.5M88.5 228.3h.5M88.5 226.9h.5M89.2 228.3h.6M89.2 226.9h.6M90 228.3h.6M90 226.9h.6M90.8 228.3h.5"/>
<path d="M90.8 226.9h.5M91.6 228.3h.5M91.6 226.9h.5M92.4 228.3h.3M92.4 226.9h.3M92.7 226.4h2.3l.3 .3v1.8l-.3 .3h-2.3zM93.2 228.8h2.6v.6h-2.6zM95.8 229.9v9.7M117.2 228.7h8.6v.5h-8.6zM117.2 229.8v5.7M117.5 226.1h3.7M117.9 228.8h68.9v.6h-68.9z"/>
<path d="M119.4 235h65.8M120.3 226.4h3.5v2.4h-3.5zM120.4 226.8h3.3v1.6h-3.3zM120.6 226.9h2.9v1.4h-2.9zM121.4 221v.9M121.4 222.3v.9M121.4 223.6v.9M121.4 224.9v.9M121.4 226.2v.6M122.7 221v.9M122.7 222.3v.9M122.7 223.6v.9"/>
<path d="M122.7 224.9v.9M122.7 226.2v.6M122.9 226.1h13.5M135.4 226.4h3.5v2.4h-3.5zM135.5 226.8h3.3v1.6h-3.3zM135.7 226.9h2.9v1.4h-2.9zM136.5 221v.9M136.5 222.3v.9M136.5 223.6v.9M136.5 224.9v.9M136.5 226.2v.6M137.8 221v.9"/>
<path d="M137.8 222.3v.9M137.8 223.6v.9M137.8 224.9v.9M137.8 226.2v.6M138 226.1h2.5M140.7 227.8v.6M140.7 220.1v.8M140.7 221.4v.8M140.7 222.7v.8M140.7 223.9v.9M140.7 225.3v.8M140.7 226.5v.9"/>
<path d="M142 227.8v.6M142 220.1v.8M142 221.4v.8M142 222.7v.8M142 223.9v.9M142 225.3v.8M142 226.5v.9M142.2 226.1h9.3M148 228.7h8.6v.5h-8.6zM150.6 226.4h3.5v2.4h-3.5zM150.7 226.8h3.3v1.6h-3.3zM150.8 226.9h3v1.4h-3z"/>
<path d="M151.6 221v.9M151.6 222.3v.9M151.6 223.6v.9M151.6 224.9v.9M151.6 226.2v.6M153 221v.9M153 222.3v.9M153 223.6v.9M153 224.9v.9M153 226.2v.6M153.2 226.1h9.3M162.6 220.1v.8"/>
<path d="M162.6 221.4v.8M162.6 222.7v.8M162.6 223.9v.9M162.6 225.3v.8M162.6 226.5v.9M162.6 227.8v.6M164 227.8v.6M164 220.1v.8M164 221.4v.8M164 222.7v.8M164 223.9v.9M164 225.3v.8"/>
<path d="M164 226.5v.9M164.1 226.1h2.5M165.7 226.4h3.5v2.4h-3.5zM165.8 226.8h3.3v1.6h-3.3zM166 226.9h3v1.4h-3zM166.8 221v.9M166.8 222.3v.9M166.8 223.6v.9M166.8 224.9v.9M166.8 226.2v.6M168.1 221v.9M168.1 222.3v.9"/>
<path d="M168.1 223.6v.9M168.1 224.9v.9M168.1 226.2v.6M168.3 226.1h13.5M178.8 228.7h8.7v.5h-8.7zM180.9 226.4h3.4v2.4h-3.4zM180.9 226.8h3.3v1.6h-3.3zM181.1 226.9h3v1.4h-3zM181.9 221v.9M181.9 222.3v.9M181.9 223.6v.9M181.9 224.9v.9"/>
<path d="M181.9 226.2v.6M183.3 221v.9M183.3 222.3v.9M183.3 223.6v.9M183.3 224.9v.9M183.3 226.2v.6M183.4 226.1h3.8M184.9 226.1v-184h2.6v186.6h-70.3v-186.6v186.3h70.3M187.5 229.8v5.7M187.7 226.1h5.8M188 229.2h13.2"/>
<circle cx="118.9" cy="48.6" r=".3"/>
<circle cx="185.7" cy="48.6" r=".3"/>
<circle cx="118.9" cy="83.1" r=".3"/>
<circle cx="185.7" cy="83.1" r=".3"/>
<circle cx="73.2" cy="109.6" r=".43"/>
<circle cx="118.9" cy="117.5" r=".3"/>
<circle cx="185.7" cy="117.5" r=".3"/>
<circle cx="9.1" cy="158.6" r="5.5"/>
<circle cx="9.1" cy="158.6" r="3.3"/>
<circle cx="118.9" cy="152" r=".3"/>
<circle cx="185.7" cy="152" r=".3"/>
<circle cx="94.4" cy="227.4" r=".43"/>
</g>
<g fill="#000">
<path d="M68.2 32.2l.7-.2v.3zM71.7 32l.7 .2-.7 .1zM117.1 31.7l2.2-.3v.7zM185.3 31.4l2.2 .3-2.2 .4zM190.9 37.8h.8l-.4 2.2zM45.8 40l.1 .7h-.2zM54.9 40v.7h-.2zM119.8 58.2l2.2-.4v.8zM138.3 57.8l2.2 .4-2.2 .4zM191.3 42.1l.4 2.3h-.8zM200.7 40l.3 2.2h-.7zM117.2 73.7l.7-.1v.2z"/>
<path d="M119.1 73.6l.7 .1-.7 .1zM142.2 73.5l2.2-.3v.7zM160.2 73.2l2.3 .3-2.3 .4zM164.1 71.5l2.3-.4v.7zM182.6 62.4l2.3 .4-2.3 .4zM182.6 71.1l2.3 .4-2.3 .3zM187.5 62.8l2.2-.4v.8zM153 100.5l.4 2.3h-.7zM152.7 186.8h.7l-.4 2.2zM193 192.3l.3 2.3h-.7zM45.7 228.6h.2l-.1 .6zM54.7 228h.2v.7z"/>
<path d="M68.2 239.1l.7-.1v.2zM95.1 239l.7 .1-.7 .1zM117.2 235l2.2-.4v.8zM185.2 234.6l2.3 .4-2.3 .4zM192.6 223.9h.7l-.3 2.2zM200.3 227h.7l-.3 2.2z"/>
</g>
<g fill="none" stroke="#000" stroke-width=".18">
<path d="M2.6 186.7h30.6M6.2 186.7v106.6M9.8 195.4h13.6M9.8 186.7v106.6M13.5 186.7v106.6M17.1 186.7v106.6M20.7 186.7v106.6M23.4 186.7v42.7M33.2 186.7h3.3v106.6h-3.3zM33.2 188.6v104.7M9.8 217.8h13.6M9.8 207.9h13.6"/>
<path d="M2.6 229.4h30.6M2.6 252.2h3.6M2.6 269.9h3.6M6.2 278.9h3.6"/>
</g>
<g font-size="3.6">
<text x="74" y="32.6" transform="rotate(90 74 32.6)">122</text>
<text x="46.7" y="130.6" transform="rotate(90 46.7 130.6)">5495</text>
<text x="55.8" y="130.3" transform="rotate(90 55.8 130.3)">5478</text>
<text x="79" y="238.2">800</text>
</g>
<g font-size="3.1">
<text x="148.9" y="31.2">2046</text>
<text x="191.9" y="47" transform="rotate(90 191.9 47)">61</text>
<text x="127.6" y="57.7">602</text>
<text x="192.5" y="63.2" transform="rotate(90 192.5 63.2)">75</text>
<text x="171.9" y="70.9">602</text>
<text x="149.7" y="73">590</text>
<text x="201.2" y="131.1" transform="rotate(90 201.2 131.1)">5495</text>
<text x="153.6" y="141.3" transform="rotate(90 153.6 141.3)">2569</text>
<text x="193.5" y="206.8" transform="rotate(90 193.5 206.8)">981</text>
<text x="148.8" y="234.4">2039</text>
</g>
<text font-size="2.9" x="121" y="74.1" transform="rotate(90 121 74.1)">75</text>
<g font-size="2.8">
<text x="29.1" y="188" transform="rotate(90 29.1 188)">TITLE:- BASE FRAME ASSLY</text>
<text x="30.3" y="261.6" transform="rotate(90 30.3 261.6)">NIHVA TECHNOLOGIES</text>
<text x="27.1" y="265.9" transform="rotate(90 27.1 265.9)">PVT. LTD. PUNE</text>
</g>
<g font-size="2.5">
<text x="10.8" y="4.7" transform="rotate(90 10.8 4.7)">Rev No.</text>
<text x="10.8" y="16.6" transform="rotate(90 10.8 16.6)">Revision</text>
<text x="10.8" y="108.5" transform="rotate(90 10.8 108.5)">Date</text>
<text x="11" y="127.5" transform="rotate(90 11 127.5)">Revised By</text>
<text x="3.5" y="230" transform="rotate(90 3.5 230)">SCALE: NTS</text>
<text x="7.2" y="231.2" transform="rotate(90 7.2 231.2)">DWG NO:-NIHVA/20-21/VDR/0026</text>
<text x="10.8" y="230.3" transform="rotate(90 10.8 230.3)">PRODUCT -</text>
<text x="14.4" y="230.3" transform="rotate(90 14.4 230.3)">LOCATION -</text>
<text x="18" y="230.4" transform="rotate(90 18 230.4)">CLIENT - L &amp; T HYDRO CARBON</text>
<text x="3.5" y="252.7" transform="rotate(90 3.5 252.7)">SCALE:--</text>
<text x="3.5" y="265.3" transform="rotate(90 3.5 265.3)">1:1</text>
<text x="3.5" y="271" transform="rotate(90 3.5 271)">SHEET: 01 OF 01</text>
<text x="7.2" y="280" transform="rotate(90 7.2 280)">REV- 0</text>
</g>
<g font-size="2.1">
<text x="21.3" y="197.9" transform="rotate(90 21.3 197.9)">NAME</text>
<text x="21.1" y="210.1" transform="rotate(90 21.1 210.1)">DATE</text>
<text x="21.3" y="220.2" transform="rotate(90 21.3 220.2)">SIGN</text>
<text x="21" y="262.6" transform="rotate(90 21 262.6)">Website:- www.nihva.com</text>
<text x="22.9" y="265" transform="rotate(90 22.9 265)">Email:- info@nihva.com</text>
<text x="25" y="266.3" transform="rotate(90 25 266.3)">Tel : 020 66304033</text>
</g>
<g font-size="1.9">
<text x="11.3" y="187.2" transform="rotate(90 11.3 187.2)">APPRD.</text>
<text x="14.9" y="187.1" transform="rotate(90 14.9 187.1)">CHECK</text>
<text x="18.1" y="187.2" transform="rotate(90 18.1 187.2)">DRAWN</text>
<text x="11.3" y="195.8" transform="rotate(90 11.3 195.8)">A.KURHADE</text>
<text x="18.5" y="195.8" transform="rotate(90 18.5 195.8)">SUJATA.B</text>
</g>
<g font-size="1.8">
<text x="34.5" y="189.1" transform="rotate(90 34.5 189.1)">This drawing &amp; design is the property of NIHVA TECHNOLOGIES. Not to be sold or copied to any other concern.</text>
<text x="3.8" y="193.4" transform="rotate(90 3.8 193.4)">ALL DIMENSION ARE IN mm</text>
</g>
<text font-size="1.7" x="7.5" y="187.2" transform="rotate(90 7.5 187.2)">If any queries contact : design@nihva.com</text>
</svg>
